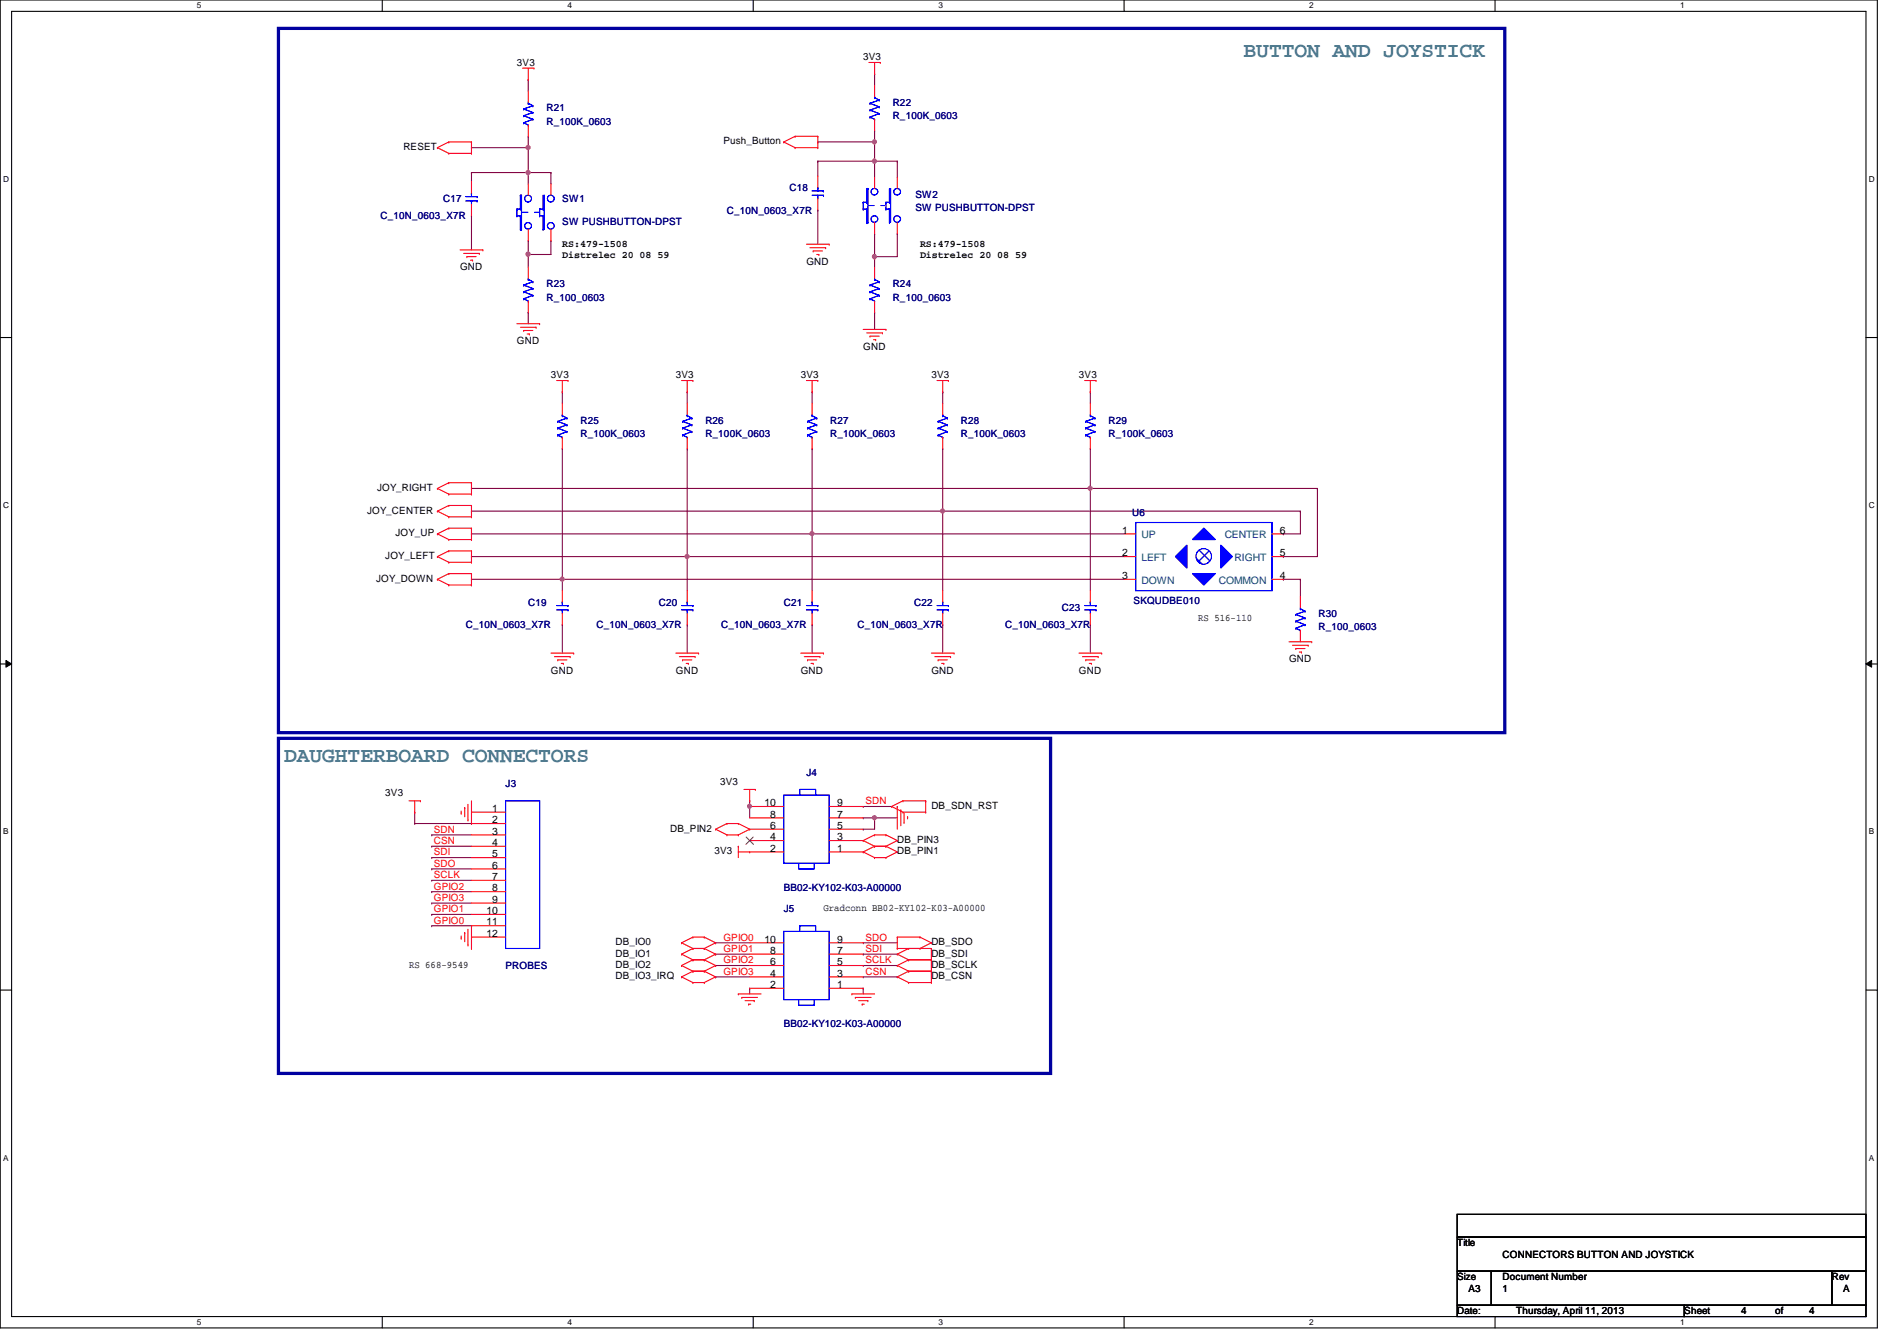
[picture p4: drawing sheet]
<svg xmlns="http://www.w3.org/2000/svg" width="297mm" height="210mm" viewBox="0 0 297 210" stroke-linecap="round" stroke-linejoin="round" font-family="sans-serif">
<path d="M0 0h294v207.9h-294zM1.8 1.8h290.4v204.3h-290.4z" fill="none" stroke="#000" stroke-width=".17"/>
<g fill="#fff">
<path d="M30.8 .2h.7v1.4h-.7z"/>
<path d="M30.8 206.2h.7v1.4h-.7z"/>
</g>
<path d="M59.9 0v1.8M59.9 206.1v1.8" fill="none" stroke="#000" stroke-width=".17"/>
<g fill="#fff">
<path d="M88.9 .2h.6v1.4h-.6z"/>
<path d="M88.9 206.2h.6v1.4h-.6z"/>
</g>
<path d="M117.9 0v1.8M117.9 206.1v1.8" fill="none" stroke="#000" stroke-width=".17"/>
<g fill="#fff">
<path d="M146.9 .2h.7v1.4h-.7z"/>
<path d="M146.9 206.2h.7v1.4h-.7z"/>
</g>
<path d="M176 0v1.8M176 206.1v1.8" fill="none" stroke="#000" stroke-width=".17"/>
<g fill="#fff">
<path d="M205 .2h.7v1.4h-.7z"/>
<path d="M205 206.2h.7v1.4h-.7z"/>
</g>
<path d="M234.1 0v1.8M234.1 206.1v1.8" fill="none" stroke="#000" stroke-width=".17"/>
<g fill="#fff">
<path d="M263.1 .2h.7v1.4h-.7z"/>
<path d="M263.1 206.2h.7v1.4h-.7z"/>
<path d="M.5 27.3h.9v1.4h-.9z"/>
<path d="M292.6 27.3h.9v1.4h-.9z"/>
<path d="M.5 78.4h.9v1.4h-.9z"/>
<path d="M292.6 78.4h.9v1.4h-.9z"/>
</g>
<path d="M0 52.8h1.8M292.2 52.8h1.8" fill="none" stroke="#000" stroke-width=".17"/>
<g fill="#fff">
<path d="M.5 129.5h.8v1.4h-.8z"/>
<path d="M292.6 129.5h.9v1.4h-.9z"/>
</g>
<path d="M0 103.9h1.8M292.2 103.9h1.8" fill="none" stroke="#000" stroke-width=".17"/>
<path d="M.9 103.4l.9 .5-.9 .5zM292.2 103.9l.9-.5v1z" fill="#000"/>
<path d="M.9 103.4l.9 .5-.9 .5zM292.2 103.9l.9-.5v1z" fill="none" stroke="#000" stroke-width=".16"/>
<g fill="#fff">
<path d="M.5 180.5h.8v1.4h-.8z"/>
<path d="M292.6 180.5h.9v1.4h-.9z"/>
</g>
<path d="M0 155h1.8M292.2 155h1.8" fill="none" stroke="#000" stroke-width=".17"/>
<path d="M82.7 12.4h.1M82.7 12.4v1.8M136.9 11.6h.1M136.9 11.6v1.7M128.1 25.2h.1M128.1 32.9h.1M128.1 25.2v2.4M128.1 32.9v5.3M136.9 22.2h.1M136.9 22.2v3h-8.8M136.9 48.9h.1M136.9 48.9v2.7" fill="none" stroke="#800040" stroke-width=".17"/>
<circle cx="136.9" cy="22.2" r=".32" fill="#f0f"/>
<circle cx="136.9" cy="22.2" r=".32" fill="none" stroke="#f0f" stroke-width=".17"/>
<path d="M82.7 23.1h.1M82.7 23.1v3.9M128.1 22.2h.1M136.9 20.4h.1M136.9 20.4v1.8h-8.8M127.2 61.3h.1M127.2 61.3v1.8" fill="none" stroke="#800040" stroke-width=".17"/>
<circle cx="82.7" cy="23.1" r=".32" fill="#f0f"/>
<circle cx="82.7" cy="23.1" r=".32" fill="none" stroke="#f0f" stroke-width=".17"/>
<g fill="none" stroke="#800040" stroke-width=".17">
<path d="M73.8 33.8h.1M73.8 27h.1M73.8 23.1h.1M73.8 27v1.4M73.8 33.8v5.3M73.8 27h8.9M82.7 21.3h.1M82.7 21.3v1.8h-8.9M82.7 48.9h.1M82.7 48.9v1.8M88 61.3h.1M88 61.3v1.8"/>
<path d="M107.6 61.3h.1M107.6 70.2h.1M107.6 61.3v1.8M107.6 70.2v16.9M127.2 70.2h.1M127.2 70.2v13.4M88 90.7h.1M88 97.8h.1M88 90.7v1.8M88 97.8v4.4M107.6 97.8h.1M107.6 97.8v4.4"/>
<path d="M127.2 97.8h.1M127.2 83.6h.1M127.2 97.8v4.4M127.2 83.6h48.9"/>
</g>
<circle cx="127.1" cy="83.5" r=".32" fill="#f0f"/>
<circle cx="127.1" cy="83.5" r=".32" fill="none" stroke="#f0f" stroke-width=".17"/>
<path d="M73.8 83.6h.1M73.8 83.6h53.4M107.6 87.1h.1M107.6 87.1h68.5M127.2 83.6h.1M127.2 83.6v8.9" fill="none" stroke="#800040" stroke-width=".17"/>
<circle cx="107.6" cy="87.1" r=".32" fill="#f0f"/>
<circle cx="107.6" cy="87.1" r=".32" fill="none" stroke="#f0f" stroke-width=".17"/>
<path d="M73.8 87.1h.1M73.8 87.1h33.8M88 90.7h.1M88 90.7h88.1M107.6 87.1h.1M107.6 87.1v5.4" fill="none" stroke="#800040" stroke-width=".17"/>
<circle cx="88" cy="90.7" r=".32" fill="#f0f"/>
<circle cx="88" cy="90.7" r=".32" fill="none" stroke="#f0f" stroke-width=".17"/>
<path d="M88 70.2h.1M88 70.2v20.5h-14.2M73.8 90.7h.1M147.6 80h.1M147.6 80h56M201 83.6h.1M203.6 80h.1M203.6 80v3.6h-2.6" fill="none" stroke="#800040" stroke-width=".17"/>
<circle cx="147.6" cy="80" r=".32" fill="#f0f"/>
<circle cx="147.6" cy="80" r=".32" fill="none" stroke="#f0f" stroke-width=".17"/>
<path d="M170.7 76.5h.1M170.7 76.5h35.6M206.3 76.5h.1M206.3 76.5v10.6h-5.3M201 87.1h.1" fill="none" stroke="#800040" stroke-width=".17"/>
<circle cx="170.7" cy="76.4" r=".32" fill="#f0f"/>
<circle cx="170.7" cy="76.4" r=".32" fill="none" stroke="#f0f" stroke-width=".17"/>
<g fill="none" stroke="#800040" stroke-width=".17">
<path d="M136.9 25.2h.1M136.9 25.2v2.5M73.8 76.5h.1M73.8 76.5h96.9M147.6 61.3h.1M147.6 70.2h.1M147.6 61.3v1.8M147.6 70.2v22.3M170.7 61.3h.1M170.7 76.5h.1M170.7 70.2h.1M170.7 61.3v1.8"/>
<path d="M170.7 70.2v22.3M73.8 80h.1M73.8 80h73.8M147.6 97.8h.1M147.6 80h.1M147.6 97.8v4.4M170.7 97.8h.1M170.7 97.8v4.4"/>
</g>
<circle cx="136.9" cy="25.2" r=".33" fill="#f0f"/>
<circle cx="136.9" cy="25.2" r=".33" fill="none" stroke="#f0f" stroke-width=".17"/>
<path d="M136.9 25.2h.1M136.9 25.2h3.6M140.5 25.2h.1M140.5 25.2v2.5M136.9 40.2h.1M136.9 40.2v1.6" fill="none" stroke="#800040" stroke-width=".17"/>
<circle cx="136.9" cy="40.2" r=".33" fill="#f0f"/>
<circle cx="136.9" cy="40.2" r=".33" fill="none" stroke="#f0f" stroke-width=".17"/>
<path d="M82.7 27h.1M82.7 27v1.8M136.9 36.6h.1M136.9 36.6v3.6M140.5 36.6h.1M140.5 36.6v3.6h-3.6M136.9 40.2h.1" fill="none" stroke="#800040" stroke-width=".17"/>
<circle cx="82.7" cy="27" r=".33" fill="#f0f"/>
<circle cx="82.7" cy="27" r=".33" fill="none" stroke="#f0f" stroke-width=".17"/>
<path d="M82.7 27h.1M82.7 39.8h.1M82.7 27h3.6M82.7 39.8v2M86.3 27h.1M86.3 27v1.8" fill="none" stroke="#800040" stroke-width=".17"/>
<circle cx="82.7" cy="39.8" r=".33" fill="#f0f"/>
<circle cx="82.7" cy="39.8" r=".33" fill="none" stroke="#f0f" stroke-width=".17"/>
<path d="M82.7 37.7h.1M82.7 39.8h.1M82.7 37.7v2.1M86.3 37.7h.1M86.3 37.7v2.1h-3.6M201 90.7h.1M201 90.7h2.6M203.6 90.7h.1M203.6 90.7v2.6M117.4 125.3h.1M117.4 126.2h.1M117.4 125.3v2.7" fill="none" stroke="#800040" stroke-width=".17"/>
<circle cx="117.4" cy="126.2" r=".32" fill="#f0f"/>
<circle cx="117.4" cy="126.2" r=".32" fill="none" stroke="#f0f" stroke-width=".17"/>
<g fill="none" stroke="#800040" stroke-width=".17">
<path d="M67.6 139.6h.1M67.6 132.5h.1M67.6 137.8h.1M67.6 134.2h.1M67.6 136h.1M67.6 139.6h6.2M67.6 132.5h6.2M67.6 137.8h6.2M67.6 134.2h6.2M67.6 136h6.2M135.2 126.2h.1M135.2 129.8h.1"/>
<path d="M135.2 126.2h4.4M136.9 128h.1M136.9 128v1.8h-1.7M67.6 141.4h.1M67.6 144.9h.1M67.6 143.1h.1M67.6 141.4h6.2M67.6 144.9h6.2M67.6 143.1h6.2M135.2 147.6h.1M135.2 149.4h.1M135.2 151.1h.1"/>
<path d="M135.2 152.9h.1M135.2 147.6h5.3M135.2 149.4h5.3M135.2 151.1h5.3M135.2 152.9h5.3"/>
</g>
<circle cx="136.9" cy="128" r=".32" fill="#f0f"/>
<circle cx="136.9" cy="128" r=".32" fill="none" stroke="#f0f" stroke-width=".17"/>
<g fill="none" stroke="#800040" stroke-width=".17">
<path d="M64.9 128.9h.1M64.9 127.1h.1M64.9 128.9h8.9M64.9 127.1v1.8M67.6 130.7h.1M67.6 130.7h6.2M135.2 128h.1M135.2 128h5.3M136.9 128h.1M112.1 147.6h.1M112.1 149.4h.1M112.1 151.1h.1"/>
<path d="M112.1 152.9h.1M112.1 147.6h5.3M112.1 149.4h5.3M112.1 151.1h5.3M112.1 152.9h5.3M117.4 154.7h.1M117.4 154.7v.9M135.2 154.7h.1M135.2 154.7v.9"/>
</g>
<g fill="none" stroke="#f00" stroke-width=".17">
<path d="M81.8 10.7h1.8M82.7 12.4h.1M82.7 10.7v1.7M82.7 14.2v1.8M82.7 19.6v1.7M83.6 10.7h.1M136.1 9.8h1.7M136.9 11.6h.1M136.9 9.8v1.8M136.9 13.3v1.8M136.9 18.7v1.7M137.8 9.8h.1"/>
<path d="M68.5 23.1h.1M68.5 23.1l1.8 .9M70.3 24h.1M70.3 22.2h.1M70.3 24h3.5M70.3 22.2l-1.8 .9M70.3 22.2h3.5M72 39.1h3.6M72.6 39.7h2.5M73.8 22.2h.1M73.8 24h.1M73.8 22.2v1.8"/>
<path d="M73.8 28.4v1.8M73.8 32v1.8M75.1 39.7h.1M75.6 39.1h.1M82.7 28.8v1.8M82.7 35.9v1.8M86.3 28.8v1.8M86.3 35.9v1.8M122.7 22.2h.1M122.7 22.2l1.8 .9M124.5 23.1h.1M124.5 21.3h.1"/>
<path d="M124.5 23.1h3.6M124.5 21.3l-1.8 .9M124.5 21.3h3.6M126.3 38.2h3.5M126.8 38.8h2.5M127.3 39.3h.1M127.3 39.3h1.5M127.9 39.8h.3M128.1 21.3h.1M128.1 23.1h.1M128.1 21.3v1.8M128.1 27.6v1.7"/>
<path d="M128.1 31.1v1.8M128.2 39.8h.1M129.3 38.8h.1M129.8 38.2h.1M136.9 27.7v1.8M136.9 34.8v1.8M140.5 27.7v1.8M140.5 34.8v1.8M73.1 40.2h.1M73.1 40.2h1.4M73.7 40.7h.3M74 40.7h.1"/>
<path d="M80.9 50.7h3.6M81.5 51.2h2.4M82 51.7h.1M82 51.7h1.4M82.5 52.3h.4M82.7 41.8v1.8M82.7 47.1v1.8M82.9 52.3h.1M83.9 51.2h.1M84.5 50.7h.1M87.2 59.6h1.7M88 59.6v1.7"/>
<path d="M88.9 59.6h.1M106.7 59.6h1.8M107.6 59.6v1.7M108.5 59.6h.1M126.3 59.6h1.8M127.2 59.6v1.7M128.1 59.6h.1M135.2 51.6h3.5M135.7 52.1h2.5M136.2 52.6h.1M136.2 52.6h1.5M136.8 53.2h.3"/>
<path d="M136.9 41.8v1.8M136.9 47.1v1.8M137.1 53.2h.1M138.2 52.1h.1M138.7 51.6h.1M146.7 59.6h1.8M147.6 59.6v1.7M148.5 59.6h.1M169.8 59.6h1.8M170.7 59.6v1.7M171.6 59.6h.1M68.5 76.5h.1"/>
<path d="M68.5 76.5l1.8 .8M70.3 77.3h.1M70.3 75.6h.1M70.3 79.1h.1M70.3 77.3h3.5M70.3 75.6l-1.8 .9M70.3 75.6h3.5M70.3 79.1l-1.8 .9M70.3 79.1h3.5M73.8 75.6h.1M73.8 77.3h.1M73.8 79.1h.1"/>
<path d="M73.8 75.6v1.7M73.8 79.1v1.8M88 61.3h.1M88 63.1v1.8M88 68.5v1.7M107.6 61.3h.1M107.6 63.1v1.8M107.6 68.5v1.7M127.2 61.3h.1M127.2 63.1v1.8M127.2 68.5v1.7M147.6 61.3h.1"/>
<path d="M147.6 63.1v1.8M147.6 68.5v1.7M170.7 61.3h.1M170.7 63.1v1.8M170.7 68.5v1.7M68.5 80h.1M68.5 83.6h.1M68.5 87.1h.1M68.5 90.7h.1M68.5 80l1.8 .9M68.5 83.6l1.8 .9M68.5 87.1l1.8 .9"/>
<path d="M68.5 90.7l1.8 .9M70.3 80.9h.1M70.3 84.5h.1M70.3 82.7h.1M70.3 88h.1M70.3 86.2h.1M70.3 91.6h.1M70.3 89.8h.1M70.3 80.9h3.5M70.3 84.5h3.5M70.3 82.7l-1.8 .9M70.3 82.7h3.5"/>
<path d="M70.3 88h3.5M70.3 86.2l-1.8 .9M70.3 86.2h3.5M70.3 91.6h3.5M70.3 89.8l-1.8 .9M70.3 89.8h3.5M73.8 80.9h.1M73.8 82.7h.1M73.8 84.5h.1M73.8 86.2h.1M73.8 88h.1M73.8 89.8h.1"/>
<path d="M73.8 91.6h.1M73.8 82.7v1.8M73.8 86.2v1.8M73.8 89.8v1.8M88 92.5v1.7M88 96v1.8M86.3 102.2h3.5M86.8 102.8h2.5M87.3 103.3h.1M87.3 103.3h1.5M87.9 103.8h.3M88.2 103.8h.1"/>
<path d="M89.3 102.8h.1M89.8 102.2h.1M105.8 102.2h3.6M106.4 102.8h2.4M106.9 103.3h.1M106.9 103.3h1.4M107.4 103.8h.4M107.8 103.8h.1M108.8 102.8h.1M109.4 102.2h.1M125.4 102.2h3.5M125.9 102.8h2.5"/>
<path d="M126.4 103.3h.1M126.4 103.3h1.5M127 103.8h.3M127.3 103.8h.1M128.4 102.8h.1M128.9 102.2h.1M145.8 102.2h3.6M146.4 102.8h2.4M146.9 103.3h.1M146.9 103.3h1.4M147.4 103.8h.4M147.8 103.8h.1"/>
<path d="M148.8 102.8h.1M149.4 102.2h.1M168.9 102.2h3.6M169.5 102.8h2.5M170 103.3h.1M170 103.3h1.4M170.6 103.8h.3M170.9 103.8h.1M172 102.8h.1M172.5 102.2h.1M201.8 100.5h3.6M202.4 101h2.4"/>
<path d="M202.9 101.5h.1M202.9 101.5h1.4M203.5 102.1h.3M203.8 102.1h.1M204.8 101h.1M205.4 100.5h.1M64 125.3h1.8M64.9 127.1h.1M64.9 125.3v1.8M65.8 125.3h.1M72.2 127.3h.1M72.2 127v.3"/>
<path d="M72.8 126.4h.1M72.8 126.4v1.4M73.3 128.4h.1M73.3 125.9v2.5M73.8 128.9h.1M73.8 125.3v3.6M112.1 129.8h.1M112.1 129.8l1.7 .9M113.8 130.7h.1M113.8 128.9h.1M113.8 130.7h1.8M113.8 128.9h1.8"/>
<path d="M113.8 128.9l-1.7 .9M115.6 130.7h.1M115.6 128.9h.1M115.6 132.5h.1M115.6 128.9l1.8 .9M115.6 133.3h7.1M115.6 132.5v1.7M116.5 123.6h1.8M117.4 129.8h.1M117.4 133.3h.1M117.4 125.3h.1M117.4 129.8l-1.8 .9"/>
<path d="M117.4 123.6v1.7M117.4 131.6h5.3M117.4 129.8h5.3M117.4 128h5.3M117.4 126.2h5.3M118.3 123.6h.1M129.8 133.3h5.4M129.8 131.6h5.4M129.8 129.8h5.4M129.8 128h5.4M129.8 126.2h5.4M135.2 131.6h.1"/>
<path d="M135.2 133.3h.1M135.2 131.6l1.7 .9M135.2 133.3l1.7 .9M136.9 130.7h.1M136.9 132.5h.1M136.9 134.2h.1M136.9 130.7h1.8M136.9 130.7l-1.7 .9M136.9 132.5h1.8M136.9 134.2h1.8M136.9 132.5l-1.7 .8M138.7 130.7h.1"/>
<path d="M138.7 132.5h.1M138.7 134.2h.1M138.7 130.7l1.8 .9M138.7 132.5l1.8 .8M139.6 126.2h.1M139.6 126.2l1.8 .9M140.5 131.6h.1M140.5 133.3h.1M140.5 126.2h.1M140.5 131.6l-1.8 .9M140.5 133.3l-1.8 .9M140.5 126.2v3.6"/>
<path d="M141.1 126.8h.1M141.1 126.8v2.4M141.4 125.3h.1M141.4 127.1h.1M141.4 125.3h3.5M141.4 125.3l-1.8 .9M141.4 127.1h3.5M141.6 128.7h.1M141.6 127.3v1.4M142.1 127.8h.1M142.1 127.8v.4M144.9 127.1h.1"/>
<path d="M144.9 125.3h.1M144.9 125.3v1.8M72.2 146.9h.1M72.2 146.5v.4M72.8 146h.1M72.8 146v1.4M73.3 147.9h.1M73.3 145.5v2.4M73.8 148.5h.1M73.8 144.9v3.6M106.7 147.6h.1M106.7 149.4h.1"/>
<path d="M106.7 151.1h.1M106.7 152.9h.1M106.7 147.6l1.8 .9M106.7 149.4l1.8 .8M106.7 151.1l1.8 .9M106.7 152.9l1.8 .9M108.5 146.7h.1M108.5 148.5h.1M108.5 150.2h.1M108.5 152h.1M108.5 153.8h.1M108.5 148.5h1.8"/>
<path d="M108.5 146.7h1.8M108.5 153.8h1.8M108.5 152h1.8M108.5 150.2h1.8M108.5 146.7l-1.8 .9M108.5 148.5l-1.8 .9M108.5 150.2l-1.8 .9M108.5 152l-1.8 .9M110.3 146.7h.1M110.3 148.5h.1M110.3 150.2h.1M110.3 152h.1"/>
<path d="M110.3 153.8h.1M110.3 146.7l1.8 .9M110.3 148.5l1.8 .9M110.3 150.2l1.8 .9M110.3 152l1.8 .9M112.1 147.6h.1M112.1 149.4h.1M112.1 151.1h.1M112.1 152.9h.1M112.1 147.6l-1.8 .9M112.1 149.4l-1.8 .8M112.1 151.1l-1.8 .9"/>
<path d="M112.1 152.9l-1.8 .9M115.6 155.6h.1M115.6 155.6h3.6M116.2 156.1h.1M116.2 156.1h2.4M116.7 156.6h1.4M117.2 157.2h.1M117.2 157.2h.4M117.4 154.7h5.3M117.4 152.9h5.3M117.4 151.1h5.3M117.4 149.4h5.3"/>
<path d="M117.4 147.6h5.3M118.1 156.6h.1M129.8 154.7h5.4M129.8 152.9h5.4M129.8 151.1h5.4M129.8 149.4h5.4M129.8 147.6h5.4M133.4 155.6h.1M133.4 155.6h3.5M133.9 156.1h.1M133.9 156.1h2.5M134.4 156.6h1.5"/>
<path d="M135 157.2h.1M135 157.2h.3M135.9 156.6h.1M140.5 146.7h.1M140.5 148.5h.1M140.5 152.9h.1M140.5 151.1h.1M140.5 149.4h.1M140.5 148.5h5.3M140.5 146.7h3.6M140.5 146.7v1.8M140.5 152.9l1.8 .9"/>
<path d="M140.5 151.1l1.8 .9M140.5 149.4l1.8 .8M142.3 153.8h.1M142.3 152h.1M142.3 150.2h.1M142.3 148.5h.1M142.3 153.8h3.5M142.3 152l-1.8 .9M142.3 152h3.5M142.3 150.2h3.5M142.3 150.2l-1.8 .9M142.3 148.5l-1.8 .9"/>
<path d="M144.1 148.5h.1M144.1 146.7h.1M144.1 146.7l1.7 .9M145.8 147.6h.1M145.8 152h.1M145.8 153.8h.1M145.8 150.2h.1M145.8 148.5h.1M145.8 147.6l-1.7 .9M145.8 148.5v5.3"/>
</g>
<path d="M228.2 190.1h64v3.5h-64zM228.2 193.6h64v5.4h-64zM228.2 199h5.3v5.3h-5.3zM233.5 199h53.3v5.3h-53.3zM286.8 199h5.4v5.3h-5.4zM228.2 204.3h35.5v1.8h-35.5zM263.7 204.3h28.5v1.8h-28.5z" fill="none" stroke="#000" stroke-width=".17"/>
<path d="M43.6 4.4h192v110.3h-192zM43.6 115.6h120.9v52.4h-120.9z" fill="none" stroke="#0000a0" stroke-width=".51"/>
<g fill="none" stroke="#00f" stroke-width=".17">
<path d="M82 17.1h.1M82 18.1h.1M82 19.2h.1M82 17.1l1.4 .5M82 18.1l1.4 .6M82 19.2l.7 .4M82.7 19.6h.1M82.7 16.2h.1M82.7 16.2l.7 .4M82.7 16v.2M83.4 16.6h.1M83.4 17.6h.1"/>
<path d="M83.4 18.7h.1M83.4 16.6l-1.4 .5M83.4 17.6l-1.4 .5M83.4 18.7l-1.4 .5M136.2 16.2h.1M136.2 17.2h.1M136.2 18.3h.1M136.2 16.2l1.5 .5M136.2 17.2l1.5 .6M136.2 18.3l.7 .4M136.9 18.7h.1M136.9 15.3h.1"/>
<path d="M136.9 15.1v.2M136.9 15.3l.8 .4M137.7 15.7h.1M137.7 16.7h.1M137.7 17.8h.1M137.7 15.7l-1.5 .5M137.7 16.7l-1.5 .5M137.7 17.8l-1.5 .5M72.9 31.5h1.8M72.9 30.8h1.8M73.8 30.2h.1M73.8 31.5h.1"/>
<path d="M73.8 30.2v.6M73.8 31.5v.5M74.7 31.5h.1M74.7 30.8h.1M80.9 32.7h.1M80.9 33.8h.1M80.9 32.7h.6M80.9 32.7v1.1M80.9 33.8h.6M81.5 30.6h.1M81.5 32.7h.1M81.5 33.8h.1"/>
<path d="M81.5 35.9h.1M81.5 30.6h.2M81.5 30.6v2.1M81.5 33.8v2.1M81.5 35.9h.2M81.7 30.6h.1M81.7 35.9h.1M81.7 30.6v5.3M84.5 33.8h.1M84.5 32.7h.1M84.5 32.7h.5M84.5 33.8h.5"/>
<path d="M84.5 32.7v1.1M85 33.8h.1M85 32.7h.1M85 35.9h.1M85 30.6v2.1M85 33.8v2.1M85.2 30.6h.1M85.2 30.6v5.3M127.2 30.6h1.7M127.2 29.9h1.7M128.1 29.3h.1M128.1 30.6h.1"/>
<path d="M128.1 29.3v.6M128.1 30.6v.5M128.9 30.6h.1M128.9 29.9h.1M135.2 31.7h.1M135.2 32.7h.1M135.2 32.7h.5M135.2 31.7h.5M135.2 31.7v1M135.7 29.5h.1M135.7 31.7h.1M135.7 32.7h.1"/>
<path d="M135.7 34.8h.1M135.7 29.5h.2M135.7 29.5v2.2M135.7 32.7v2.1M135.7 34.8h.2M135.9 29.5h.1M135.9 34.8h.1M135.9 29.5v5.3M138.7 32.7h.1M138.7 31.7h.1M138.7 32.7h.6M138.7 31.7h.6"/>
<path d="M138.7 31.7v1M139.3 32.7h.1M139.3 31.7h.1M139.3 34.8h.1M139.3 29.5v2.2M139.3 32.7v2.1M139.4 29.5h.1M139.4 29.5v5.3M82 44.6h.1M82 45.7h.1M82 46.8h.1M82 44.6l1.4 .6"/>
<path d="M82 45.7l1.4 .5M82 46.8l.7 .3M82.7 47.1h.1M82.7 43.7h.1M82.7 43.6v.1M82.7 43.7l.7 .4M83.4 44.1h.1M83.4 45.2h.1M83.4 46.2h.1M83.4 44.1l-1.4 .5M83.4 45.2l-1.4 .5M83.4 46.2l-1.4 .6"/>
<path d="M136.2 44.6h.1M136.2 45.7h.1M136.2 46.8h.1M136.2 44.6l1.5 .6M136.2 45.7l1.5 .5M136.2 46.8l.7 .3M136.9 47.1h.1M136.9 43.7h.1M136.9 43.7l.8 .4M136.9 43.6v.1M137.7 44.1h.1M137.7 45.2h.1"/>
<path d="M137.7 46.2h.1M137.7 44.1l-1.5 .5M137.7 45.2l-1.5 .5M137.7 46.2l-1.5 .6M87.3 66h.1M87.3 67h.1M87.3 68.1h.1M87.3 66l1.5 .5M87.3 67l1.5 .6M87.3 68.1l.7 .4M88 68.5h.1M88 65.1h.1"/>
<path d="M88 64.9v.2M88 65.1l.8 .3M88.8 65.4h.1M88.8 66.5h.1M88.8 67.6h.1M88.8 65.4l-1.5 .6M88.8 66.5l-1.5 .5M88.8 67.6l-1.5 .5M106.9 66h.1M106.9 67h.1M106.9 68.1h.1M106.9 66l1.4 .5"/>
<path d="M106.9 67l1.4 .6M106.9 68.1l.7 .4M107.6 68.5h.1M107.6 65.1h.1M107.6 65.1l.7 .3M107.6 64.9v.2M108.3 65.4h.1M108.3 66.5h.1M108.3 67.6h.1M108.3 65.4l-1.4 .6M108.3 66.5l-1.4 .5M108.3 67.6l-1.4 .5"/>
<path d="M126.4 66h.1M126.4 67h.1M126.4 68.1h.1M126.4 66l1.5 .5M126.4 67l1.5 .6M126.4 68.1l.8 .4M127.2 68.5h.1M127.2 65.1h.1M127.2 65.1l.7 .3M127.2 64.9v.2M127.9 65.4h.1M127.9 66.5h.1"/>
<path d="M127.9 67.6h.1M127.9 65.4l-1.5 .6M127.9 66.5l-1.5 .5M127.9 67.6l-1.5 .5M146.9 66h.1M146.9 67h.1M146.9 68.1h.1M146.9 66l1.4 .5M146.9 67l1.4 .6M146.9 68.1l.7 .4M147.6 68.5h.1M147.6 65.1h.1"/>
<path d="M147.6 65.1l.7 .3M147.6 64.9v.2M148.3 65.4h.1M148.3 66.5h.1M148.3 67.6h.1M148.3 65.4l-1.4 .6M148.3 66.5l-1.4 .5M148.3 67.6l-1.4 .5M170 66h.1M170 67h.1M170 68.1h.1M170 66l1.4 .5"/>
<path d="M170 67l1.4 .6M170 68.1l.7 .4M170.7 68.5h.1M170.7 65.1h.1M170.7 65.1l.7 .3M170.7 64.9v.2M171.4 65.4h.1M171.4 66.5h.1M171.4 67.6h.1M171.4 65.4l-1.4 .6M171.4 66.5l-1.4 .5M171.4 67.6l-1.4 .5"/>
<path d="M87.2 95.5h1.7M87.2 94.8h1.7M88 94.2h.1M88 95.5h.1M88 94.2v.6M88 95.5v.5M88.9 95.5h.1M88.9 94.8h.1M122.7 124.5h7.1v10.6h-7.1zM125 135.1v.9h2.5v-.9M125.2 124.5v-.9h2.5v.9M122.7 145.8h7.1v10.7h-7.1z"/>
<path d="M125 156.5v.9h2.5v-.9M125.2 145.8v-.9h2.5v.9"/>
<circle cx="82.7" cy="31.1" r=".54"/>
<circle cx="82.7" cy="35.3" r=".52"/>
<circle cx="86.2" cy="31.1" r=".54"/>
<circle cx="86.3" cy="35.3" r=".52"/>
<circle cx="136.9" cy="34.3" r=".52"/>
<circle cx="136.9" cy="30" r=".52"/>
<circle cx="140.5" cy="34.3" r=".52"/>
<circle cx="140.5" cy="30" r=".52"/>
</g>
<path d="M116.8 131l1.2 1.2M117.9 131l-1.1 1.2" fill="none" stroke="#804000" stroke-width=".16"/>
<path d="M81.7 33.2h2.8M84.5 33.2h.1M135.9 32.2h2.8M138.7 32.2h.1" fill="none" stroke="#fff" stroke-width=".16" stroke-dasharray="1 1 1 1 1 1 1 1"/>
<path d="M81.7 33.2h2.8M84.5 33.2h.1M135.9 32.2h2.8M138.7 32.2h.1" fill="none" stroke="#00f" stroke-width=".16" stroke-dasharray="1 1 1 1 1 1 1 1"/>
<path d="M185.8 85.3v3.6l-1.7-1.8z" fill-rule="evenodd" fill="#00f"/>
<path d="M185.8 85.3v3.6l-1.7-1.8z" fill="none" stroke="#00f" stroke-width=".17"/>
<path d="M191.2 85.3l1.8 1.8-1.8 1.8z" fill-rule="evenodd" fill="#00f"/>
<path d="M191.2 85.3l1.8 1.8-1.8 1.8z" fill="none" stroke="#00f" stroke-width=".17"/>
<path d="M186.7 89.8h3.6l-1.8 1.8z" fill-rule="evenodd" fill="#00f"/>
<path d="M186.7 89.8h3.6l-1.8 1.8z" fill="none" stroke="#00f" stroke-width=".17"/>
<path d="M186.7 84.5l1.8-1.8 1.8 1.8z" fill-rule="evenodd" fill="#00f"/>
<path d="M186.7 84.5l1.8-1.8 1.8 1.8z" fill="none" stroke="#00f" stroke-width=".17"/>
<circle cx="188.5" cy="87.1" r="1.21" fill="#fff"/>
<circle cx="188.5" cy="87.1" r="1.21" fill="#00f"/>
<g fill="none" stroke="#00f" stroke-width=".17">
<path d="M177.8 81.8h21.4v10.7h-21.4z"/>
<circle cx="188.5" cy="87.1" r="1.21"/>
</g>
<path d="M185.8 85.3v3.6l-1.7-1.8z" fill-rule="evenodd" fill="#00f"/>
<path d="M185.8 85.3v3.6l-1.7-1.8z" fill="none" stroke="#00f" stroke-width=".17"/>
<path d="M191.2 85.3l1.8 1.8-1.8 1.8z" fill-rule="evenodd" fill="#00f"/>
<path d="M191.2 85.3l1.8 1.8-1.8 1.8z" fill="none" stroke="#00f" stroke-width=".17"/>
<path d="M186.7 89.8h3.6l-1.8 1.8z" fill-rule="evenodd" fill="#00f"/>
<path d="M186.7 89.8h3.6l-1.8 1.8z" fill="none" stroke="#00f" stroke-width=".17"/>
<path d="M186.7 84.5l1.8-1.8 1.8 1.8z" fill-rule="evenodd" fill="#00f"/>
<path d="M186.7 84.5l1.8-1.8 1.8 1.8z" fill="none" stroke="#00f" stroke-width=".17"/>
<circle cx="188.5" cy="87.1" r="1.21" fill="#fff"/>
<circle cx="188.5" cy="87.1" r="1.21" fill="#00f"/>
<g fill="none" stroke="#00f" stroke-width=".17">
<path d="M106.7 95.5h1.8M106.7 94.8h1.8M107.6 94.2h.1M107.6 95.5h.1M107.6 94.2v.6M107.6 95.5v.5M108.5 95.5h.1M108.5 94.8h.1M126.3 95.5h1.8M126.3 94.8h1.8M127.2 94.2h.1M127.2 95.5h.1"/>
<path d="M127.2 94.2v.6M127.2 95.5v.5M128.1 95.5h.1M128.1 94.8h.1M146.7 95.5h1.8M146.7 94.8h1.8M147.6 94.2h.1M147.6 95.5h.1M147.6 94.2v.6M147.6 95.5v.5M148.5 95.5h.1M148.5 94.8h.1"/>
<path d="M169.8 95.5h1.8M169.8 94.8h1.8M170.7 94.2h.1M170.7 95.5h.1M170.7 94.2v.6M170.7 95.5v.5M171.6 95.5h.1M171.6 94.8h.1M177.8 81.8h21.4v10.7h-21.4zM202.9 96.2h.1M202.9 97.2h.1M202.9 98.3h.1"/>
<path d="M202.9 96.2l1.4 .5M202.9 97.2l1.4 .6M202.9 98.3l.7 .4M203.6 98.7h.1M203.6 95.3h.1M203.6 95.3l.7 .4M203.6 95.1v.2M204.3 95.7h.1M204.3 96.7h.1M204.3 97.8h.1M204.3 95.7l-1.4 .5M204.3 96.7l-1.4 .5"/>
<path d="M204.3 97.8l-1.4 .5M79.2 125.3h5.3v23.2h-5.3z"/>
<circle cx="188.5" cy="87.1" r="1.21"/>
</g>
<g fill="none" stroke="#f00" stroke-width=".17">
<path d="M107.6 92.5v1.7M107.6 96v1.8M127.2 92.5v1.7M127.2 96v1.8M147.6 92.5v1.7M147.6 96v1.8M170.7 92.5v1.7M170.7 96v1.8M176.1 83.6h1.7M176.1 87.1h1.7M176.1 90.7h1.7M199.2 83.6h1.8"/>
<path d="M199.2 87.1h1.8M199.2 90.7h1.8M203.6 93.3v1.8M203.6 98.7v1.8M73.8 127.1h5.4M73.8 128.9h5.4M73.8 130.7h5.4M73.8 132.5h5.4M73.8 134.2h5.4M73.8 136h5.4M73.8 137.8h5.4M73.8 139.6h5.4"/>
<path d="M73.8 141.4h5.4M73.8 143.1h5.4M73.8 144.9h5.4M73.8 146.7h5.4"/>
</g>
<circle cx="136.9" cy="22.2" r=".32" fill="#f0f"/>
<circle cx="136.9" cy="22.2" r=".32" fill="none" stroke="#f0f" stroke-width=".17"/>
<circle cx="82.7" cy="23.1" r=".32" fill="#f0f"/>
<circle cx="82.7" cy="23.1" r=".32" fill="none" stroke="#f0f" stroke-width=".17"/>
<circle cx="127.1" cy="83.5" r=".32" fill="#f0f"/>
<circle cx="127.1" cy="83.5" r=".32" fill="none" stroke="#f0f" stroke-width=".17"/>
<circle cx="107.6" cy="87.1" r=".32" fill="#f0f"/>
<circle cx="107.6" cy="87.1" r=".32" fill="none" stroke="#f0f" stroke-width=".17"/>
<circle cx="88" cy="90.7" r=".32" fill="#f0f"/>
<circle cx="88" cy="90.7" r=".32" fill="none" stroke="#f0f" stroke-width=".17"/>
<circle cx="147.6" cy="80" r=".32" fill="#f0f"/>
<circle cx="147.6" cy="80" r=".32" fill="none" stroke="#f0f" stroke-width=".17"/>
<circle cx="170.7" cy="76.4" r=".32" fill="#f0f"/>
<circle cx="170.7" cy="76.4" r=".32" fill="none" stroke="#f0f" stroke-width=".17"/>
<circle cx="136.9" cy="25.2" r=".33" fill="#f0f"/>
<circle cx="136.9" cy="25.2" r=".33" fill="none" stroke="#f0f" stroke-width=".17"/>
<circle cx="136.9" cy="40.2" r=".33" fill="#f0f"/>
<circle cx="136.9" cy="40.2" r=".33" fill="none" stroke="#f0f" stroke-width=".17"/>
<circle cx="82.7" cy="27" r=".33" fill="#f0f"/>
<circle cx="82.7" cy="27" r=".33" fill="none" stroke="#f0f" stroke-width=".17"/>
<circle cx="82.7" cy="39.8" r=".33" fill="#f0f"/>
<circle cx="82.7" cy="39.8" r=".33" fill="none" stroke="#f0f" stroke-width=".17"/>
<circle cx="117.4" cy="126.2" r=".32" fill="#f0f"/>
<circle cx="117.4" cy="126.2" r=".32" fill="none" stroke="#f0f" stroke-width=".17"/>
<circle cx="136.9" cy="128" r=".32" fill="#f0f"/>
<circle cx="136.9" cy="128" r=".32" fill="none" stroke="#f0f" stroke-width=".17"/>
<g font-size="3.3" fill="#408080">
<text x="194.7" y="9">BUTTON AND JOYSTICK</text>
<text x="44.5" y="119.2">DAUGHTERBOARD CONNECTORS</text>
</g>
<g font-size="1.6">
<text x="80.9" y="10.3">3V3</text>
<text x="135.2" y="9.4">3V3</text>
<text x="63.2" y="23.5">RESET</text>
<text x="113.3" y="22.6">Push_Button</text>
<text x="88.1" y="38.6">RS:479-1508</text>
<text x="88.1" y="40.3">Distrelec 20 08 59</text>
<text x="126.3" y="41.4">GND</text>
<text x="144.1" y="38.6">RS:479-1508</text>
<text x="144.1" y="40.3">Distrelec 20 08 59</text>
<text x="72" y="42.3">GND</text>
<text x="80.9" y="53.9">GND</text>
<text x="86.3" y="59.2">3V3</text>
<text x="105.8" y="59.2">3V3</text>
<text x="125.4" y="59.2">3V3</text>
<text x="135.2" y="54.8">GND</text>
<text x="145.8" y="59.2">3V3</text>
<text x="168.9" y="59.2">3V3</text>
<text x="59.1" y="76.8">JOY_RIGHT</text>
<text x="57.5" y="80.4">JOY_CENTER</text>
<text x="61.9" y="83.9">JOY_UP</text>
<text x="175.7" y="83.5">1</text>
<text x="200.4" y="83.5">6</text>
<text x="60.3" y="87.5">JOY_LEFT</text>
<text x="175.7" y="87.1">2</text>
<text x="200.4" y="87.1">5</text>
<text x="58.9" y="91.1">JOY_DOWN</text>
<text x="175.7" y="90.6">3</text>
<text x="200.4" y="90.6">4</text>
<text x="187.6" y="97.2">RS 516-110</text>
<text x="86.3" y="105.5">GND</text>
<text x="105.8" y="105.5">GND</text>
<text x="125.4" y="105.5">GND</text>
<text x="145.8" y="105.5">GND</text>
<text x="168.9" y="105.5">GND</text>
<text x="201.8" y="103.7">GND</text>
<text x="60.3" y="124.7">3V3</text>
<text x="112.8" y="122.9">3V3</text>
<text x="77" y="127.1">1</text>
<text x="77" y="128.9">2</text>
<text x="77" y="130.6">3</text>
<text x="104.9" y="130.2">DB_PIN2</text>
<text x="119.7" y="126.2">10</text>
<text x="120.6" y="131.5">4</text>
<text x="120.6" y="129.8">6</text>
<text x="120.6" y="128">8</text>
<text x="131.1" y="131.5">3</text>
<text x="131.1" y="129.8">5</text>
<text x="131.1" y="128">7</text>
<text x="131.1" y="126.2">9</text>
<text x="140.5" y="132">DB_PIN3</text>
<text x="145.8" y="126.6">DB_SDN_RST</text>
<text x="77" y="132.4">4</text>
<text x="77" y="134.2">5</text>
<text x="77" y="136">6</text>
<text x="77" y="137.8">7</text>
<text x="111.9" y="133.7">3V3</text>
<text x="120.6" y="133.3">2</text>
<text x="131.1" y="133.3">1</text>
<text x="140.5" y="133.7">DB_PIN1</text>
<text x="76.2" y="143.1">10</text>
<text x="77" y="139.5">8</text>
<text x="77" y="141.3">9</text>
<text x="128.9" y="142.6">Gradconn BB02-KY102-K03-A00000</text>
<text x="76.2" y="144.9">11</text>
<text x="76.2" y="146.6">12</text>
<text x="96.4" y="148">DB_IO0</text>
<text x="96.4" y="149.7">DB_IO1</text>
<text x="119.7" y="147.5">10</text>
<text x="120.6" y="149.3">8</text>
<text x="131.1" y="149.3">7</text>
<text x="131.1" y="147.5">9</text>
<text x="145.8" y="148">DB_SDO</text>
<text x="145.8" y="149.7">DB_SDI</text>
<text x="64" y="151.5">RS 668-9549</text>
<text x="96.4" y="151.5">DB_IO2</text>
<text x="96.4" y="153.3">DB_IO3_IRQ</text>
<text x="120.6" y="154.6">2</text>
<text x="120.6" y="152.9">4</text>
<text x="120.6" y="151.1">6</text>
<text x="131.1" y="154.6">1</text>
<text x="131.1" y="152.9">3</text>
<text x="131.1" y="151.1">5</text>
<text x="145.8" y="153.3">DB_CSN</text>
<text x="145.8" y="151.5">DB_SCLK</text>
<text x="228.2" y="195.1">Title</text>
<text x="235.3" y="196.8">CONNECTORS BUTTON AND JOYSTICK</text>
<text x="228.2" y="200.4">Size</text>
<text x="230" y="202.2">A3</text>
<text x="235.3" y="200.4">Document Number</text>
<text x="235.3" y="202.2">1</text>
<text x="286.8" y="200.4">Rev</text>
<text x="288.6" y="202.2">A</text>
<text x="228.2" y="205.7">Date:</text>
<text x="237.4" y="205.7">Thursday, April 11, 2013</text>
<text x="263.7" y="205.7">Sheet</text>
<text x="272.6" y="205.7">4</text>
<text x="278" y="205.7">of</text>
<text x="283.3" y="205.7">4</text>
</g>
<g font-size="1.6" fill="#000080">
<text x="85.6" y="17.4">R21</text>
<text x="139.8" y="16.6">R22</text>
<text x="85.6" y="19.6">R_100K_0603</text>
<text x="139.8" y="18.7">R_100K_0603</text>
<text x="123.6" y="29.9">C18</text>
<text x="59.6" y="34.3">C_10N_0603_X7R</text>
<text x="69.4" y="31.7">C17</text>
<text x="88.1" y="31.7">SW1</text>
<text x="88.1" y="35.2">SW PUSHBUTTON-DPST</text>
<text x="113.8" y="33.4">C_10N_0603_X7R</text>
<text x="143.3" y="30.9">SW2</text>
<text x="143.3" y="33.1">SW PUSHBUTTON-DPST</text>
<text x="85.6" y="45">R23</text>
<text x="85.6" y="47.1">R_100_0603</text>
<text x="139.8" y="45">R24</text>
<text x="139.8" y="47.1">R_100_0603</text>
<text x="90.9" y="66.3">R25</text>
<text x="90.9" y="68.5">R_100K_0603</text>
<text x="110.4" y="66.3">R26</text>
<text x="110.4" y="68.5">R_100K_0603</text>
<text x="130" y="66.3">R27</text>
<text x="130" y="68.5">R_100K_0603</text>
<text x="150.4" y="66.3">R28</text>
<text x="150.4" y="68.5">R_100K_0603</text>
<text x="173.6" y="66.3">R29</text>
<text x="173.6" y="68.5">R_100K_0603</text>
<text x="177.3" y="80.7">U6</text>
<text x="82.7" y="94.8">C19</text>
<text x="103.2" y="94.8">C20</text>
<text x="122.7" y="94.8">C21</text>
<text x="143.2" y="94.8">C22</text>
<text x="166.3" y="95.7">C23</text>
<text x="177.5" y="94.6">SKQUDBE010</text>
<text x="72.9" y="98.3">C_10N_0603_X7R</text>
<text x="93.4" y="98.3">C_10N_0603_X7R</text>
<text x="112.9" y="98.3">C_10N_0603_X7R</text>
<text x="134.3" y="98.3">C_10N_0603_X7R</text>
<text x="157.4" y="98.3">C_10N_0603_X7R</text>
<text x="206.5" y="96.6">R30</text>
<text x="206.5" y="98.7">R_100_0603</text>
<text x="79.2" y="123.2">J3</text>
<text x="126.3" y="121.5">J4</text>
<text x="122.7" y="139.4">BB02-KY102-K03-A00000</text>
<text x="122.7" y="142.8">J5</text>
<text x="79.2" y="151.7">PROBES</text>
<text x="122.7" y="160.7">BB02-KY102-K03-A00000</text>
</g>
<g font-size="1.6" fill="#004080">
<text x="178.7" y="84.3">UP</text>
<text x="178.7" y="87.8">LEFT</text>
<text x="191.8" y="84.3">CENTER</text>
<text x="193.3" y="87.8">RIGHT</text>
<text x="178.7" y="91.4">DOWN</text>
<text x="190.8" y="91.4">COMMON</text>
</g>
<g font-size="1.6" fill="#f00">
<text x="135.5" y="125.9">SDN</text>
<text x="67.9" y="130.3">SDN</text>
<text x="67.9" y="132.1">CSN</text>
<text x="67.9" y="137.5">SCLK</text>
<text x="67.9" y="133.9">SDI</text>
<text x="67.9" y="135.7">SDO</text>
<text x="67.9" y="141">GPIO3</text>
<text x="67.9" y="142.8">GPIO1</text>
<text x="67.9" y="139.2">GPIO2</text>
<text x="67.9" y="144.6">GPIO0</text>
<text x="113.3" y="147.2">GPIO0</text>
<text x="113.3" y="149">GPIO1</text>
<text x="135.5" y="147.2">SDO</text>
<text x="135.5" y="149">SDI</text>
<text x="113.3" y="150.8">GPIO2</text>
<text x="113.3" y="152.6">GPIO3</text>
<text x="135.5" y="150.8">SCLK</text>
<text x="135.5" y="152.6">CSN</text>
</g>
<g font-size="1.3">
<text x="30.8" y="1.3">5</text>
<text x="88.9" y="1.3">4</text>
<text x="146.9" y="1.3">3</text>
<text x="205" y="1.3">2</text>
<text x="263.1" y="1.3">1</text>
<text x=".5" y="28.4">D</text>
<text x="292.6" y="28.4">D</text>
<text x=".5" y="79.5">C</text>
<text x="292.6" y="79.5">C</text>
<text x=".5" y="130.6">B</text>
<text x="292.6" y="130.6">B</text>
<text x=".5" y="181.7">A</text>
<text x="292.6" y="181.7">A</text>
<text x="30.8" y="207.4">5</text>
<text x="88.9" y="207.4">4</text>
<text x="146.9" y="207.4">3</text>
<text x="205" y="207.4">2</text>
<text x="263.1" y="207.4">1</text>
</g>
</svg>
